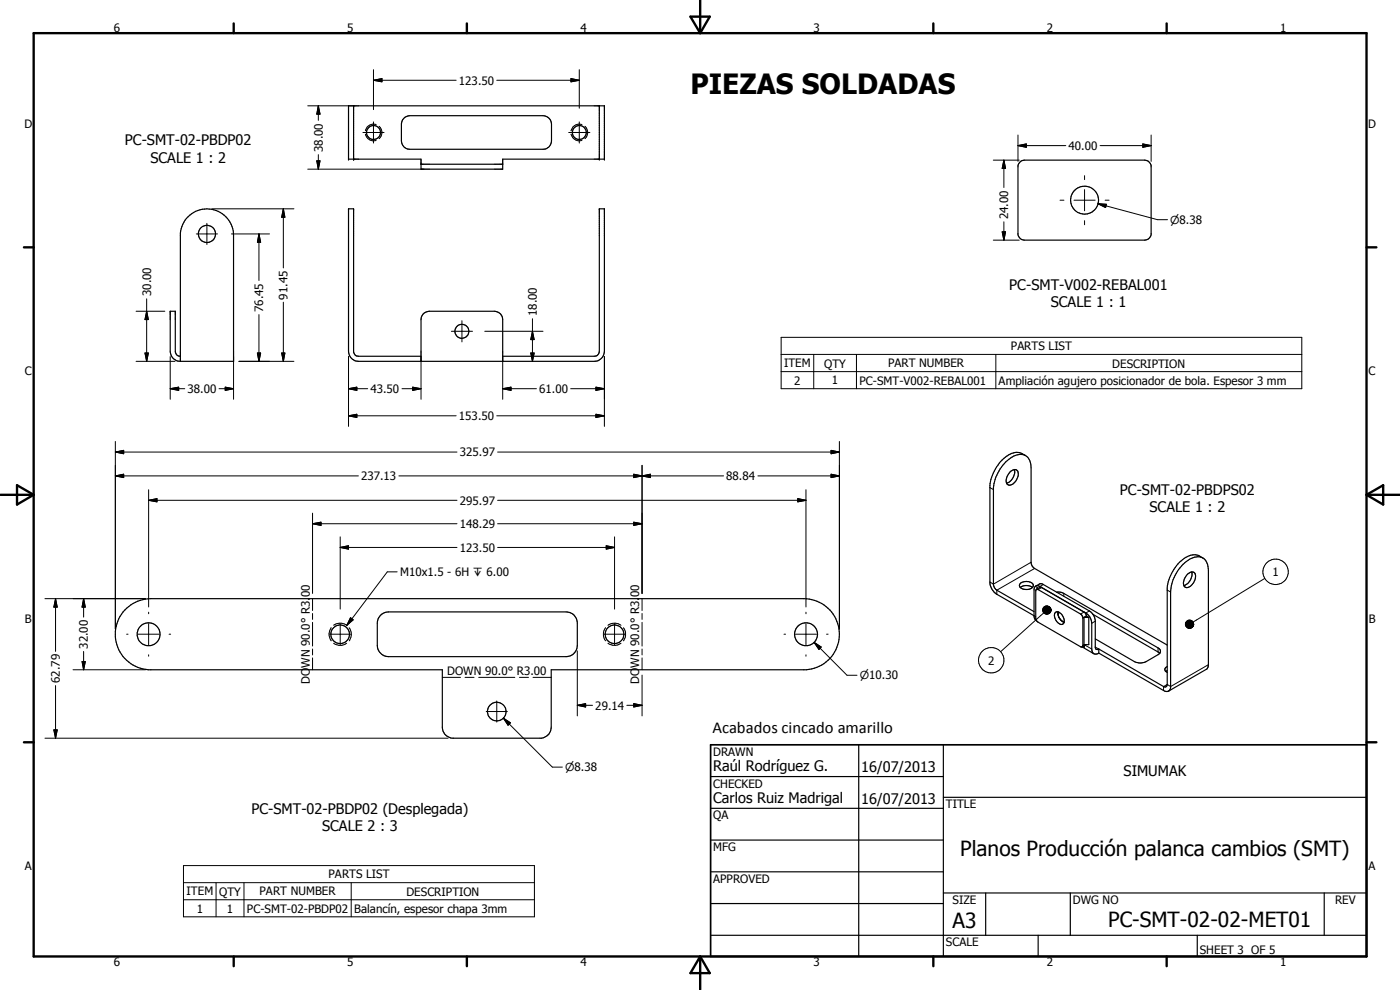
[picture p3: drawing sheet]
<svg xmlns="http://www.w3.org/2000/svg" width="420mm" height="297mm" viewBox="0 0 420 297" stroke-linecap="round" stroke-linejoin="round" font-family="sans-serif">
<g fill="none" stroke="#000" stroke-width=".35">
<path d="M104.6 31.7h76.8v16.1h-30.5v3h-24.5v-3h-21.8zM106.1 31.7v16.1M121.1 35.6l.9-.6 1-.3h40a2.59 2.59 0 0 1 2.5 2.5v5.1a2.52 2.52 0 0 1-2.5 2.5h-40a2.52 2.52 0 0 1-2.5-2.5v-5.1zM179.9 31.7v16.1M126.4 49.3h24.5M306 48.8l.5-.5 1-.3h36a2.07 2.07 0 0 1 2 1.7v20.7a2.07 2.07 0 0 1-2 1.7h-36a2.07 2.07 0 0 1-2-1.7v-20.7zM56 65.5a8 8 0 0 1 8.8-2.3 8 8 0 0 1 5.3 7.5v37.7h-16v-38.4l.8-2.7zM54.1 106.9a1.45 1.45 0 0 1-1.5-1.5v-12h-1.5v12a3 3 0 0 0 3 3M126.4 108.4v-12.5a2.52 2.52 0 0 1 2.5-2.5h19.5a2.52 2.52 0 0 1 2.5 2.5v12.5M126.4 106.9h-18.8l-.8-.2-.7-1v-43h-1.5v42.7a3 3 0 0 0 3 3h70.7a3 3 0 0 0 3.1-3v-42.7h-1.5v42.7l-.3 .8-.4 .5-.9 .2h-27.4M307.8 136.7a4.9 4.9 0 0 0-5.5 1.5 13 13 0 0 0-4.2 8.1v29.2l.3 .8 .8 .8 11.1 6.4M307.8 136.7a4.9 4.9 0 0 0-6.5 .8 13.2 13.2 0 0 0-4.2 8.2v29.3a4.7 4.7 0 0 0 2.1 3.3l11.1 6.4"/>
<path d="M307.8 136.7l.9 .8a4.7 4.7 0 0 1 .7 2.9v28.6l.3 .8 .8 .8 39.8 22.9M304.4 140.9a1.63 1.63 0 0 1 .8 2.8 2.2 2.2 0 0 1-2.9 1.6l-.2-.4M304.4 140.9a3.6 3.6 0 0 0-2.3 4M304.4 140.9a3.6 3.6 0 0 1-2.3 4M306.2 175a2.91 2.91 0 0 1 3.9 .4 1.61 1.61 0 0 1-2.2 1.5 1.42 1.42 0 0 1-1.8-1.6zM306.2 176.3a3 3 0 0 1 3.6 0M310.8 175.9l1.3-.7 .8 .1 14 8a4 4 0 0 1 1.8 2.8v8.3l.3 .4 .8-.1M311.1 176.8l-.3 .3v8.6l.4 .7 13.1 7.7 .6-.2M311.2 176.8h-.1M311.2 176.8l13.4 7.7 .4 .8-.1 8.6M311.6 176.5l-.4-.2v.5M312.6 176.3l-.5-.1-1 .6"/>
<path d="M317.1 177.7h1.3l.9 .4 28.2 16.3a1.08 1.08 0 0 1 .8 1 1.08 1.08 0 0 1-.8 1l-3.5 2.1a3.9 3.9 0 0 1-3.6 0l-11.7-6.8M356.3 172.4a1.33 1.33 0 0 1 1.2-.8 1.33 1.33 0 0 1 1.2 .8 3.4 3.4 0 0 1-2.8 3.9 1.98 1.98 0 0 1-.3-2.9zM357.6 171.6a3.5 3.5 0 0 1-2.3 4.1M361 167.4a4.7 4.7 0 0 0-6.5 .9 12.9 12.9 0 0 0-4.2 8.1v29l-.2 .6-.3 .1-.6-.1-19.4-11.3M361 167.4a4.8 4.8 0 0 0-5.5 1.5 12.9 12.9 0 0 0-4.2 8.7v28.7l-.2 .8-.4 .2M361 167.4a4.1 4.1 0 0 1 1.7 3.7l-.1 28.9-.4 .7-11.5 6.6M38 182.5a10.7 10.7 0 0 1 7.3-2.9h195.9a10.7 10.7 0 0 1 10.7 10.3 10.7 10.7 0 0 1-9.8 11.1h-76.7v17.2a3.3 3.3 0 0 1-2.9 3.3h-26.8a3.4 3.4 0 0 1-3-3.3v-17.2h-88.2a10.7 10.7 0 0 1-9.3-7.2 10.7 10.7 0 0 1 2.8-11.3zM114.2 184.6l1.1-.7 1.3-.3h53.3a3.3 3.3 0 0 1 3.4 3.3v6.8a3.4 3.4 0 0 1-3.4 3.3h-53.3a3.4 3.4 0 0 1-3.4-3.3l.1-7.2 .2-.8zM311.1 186.2l-.5-.4-.3-.8v-8.3a1.03 1.03 0 0 1 .7-.9 1.03 1.03 0 0 1 1.1 .2l13.8 7.9a3.7 3.7 0 0 1 1.7 3.1v7.7l.2 .9 .4 .5M316.8 183.7a2.19 2.19 0 0 1 2.6 2.1 1.03 1.03 0 0 1-.4 1.4 1.03 1.03 0 0 1-1.4-.3 2.65 2.65 0 0 1-.8-3.2zM317.5 183.6a3.1 3.1 0 0 0 1.9 3.1M325.3 183.6l.5 .5 .2 .7"/>
<path d="M325.3 185.3h1.5M325.3 185.3v8.1h1.5v-8.1M325.4 193.8v.4l-.4-.2M325.9 193.4l-1.1 .7 3.4 2M326 184.8l.8 .5M326 184.8l-.7 .5M328 184.3l20.1 11.7M329.8 196l-.8 .3-.8-.2M329.8 194.7v1.3M329.8 196l19.7 11.3h1.2M350.3 200a.9 .9 0 0 0-.5 1.5M349.8 201.5l.5 .3"/>
<path d="M350.3 201.2l-.4 .3M213.3 233h69.8M257.7 223.5v63.5M283.1 239.2h127M283.1 223.5v63.5M213.3 242.5h69.8M213.3 252.1h69.8M213.3 261.6h69.8M213.3 271.1h69.8M283.1 267.9h127M295.8 267.9v12.7M321.2 267.9v12.7"/>
<path d="M397.4 267.9v12.7M213.3 280.6h196.8M311.6 280.6v6.4M359.3 280.6v6.4"/>
<circle cx="112.1" cy="39.8" r="2.09"/>
<circle cx="173.9" cy="39.8" r="2.08"/>
<circle cx="62.1" cy="70.2" r="2.58"/>
<circle cx="325.5" cy="60" r="4.2"/>
<circle cx="138.6" cy="99.4" r="2.09"/>
<circle cx="44.6" cy="190.3" r="3.4"/>
<circle cx="102.1" cy="190.3" r="2.79"/>
<circle cx="184.4" cy="190.3" r="2.79"/>
<circle cx="241.9" cy="190.3" r="3.4"/>
<circle cx="149.1" cy="213.5" r="2.8"/>
</g>
<g fill="none" stroke="#000" stroke-width=".3">
<path d="M92.4 31.7h13.6M95.5 31.7l.5 2.5h-.9zM95.5 31.7v4.4M108.9 39.8h6.4M112.1 24.1l2.5-.5v1zM112.1 20.9v12M112.1 36.6v6.3M112.1 24.1h24.8M112.9 37.4a2.47 2.47 0 0 0-3.2 1.8M113.8 37.9a2.47 2.47 0 0 1 0 3.7M149.1 24.1h24.8M170.7 39.8h6.3"/>
<path d="M171.4 23.6l2.5 .5-2.5 .5zM173.9 20.9v11.6M173.9 36.6v6.3M174.7 37.4a2.51 2.51 0 0 0-3.3 1.8M175.5 37.9a2.5 2.5 0 0 1 0 3.7M92.4 50.8h34.9M95.1 48.3h.9l-.5 2.5zM95.5 46.4v4.4M109.7 40.3a2.56 2.56 0 0 0 3.2 1.8M109.7 40.3h.1M171.4 40.3a2.58 2.58 0 0 0 3.3 1.8M171.4 40.3h.1"/>
<path d="M298.1 48h7.8M301.3 48l.5 2.5h-1zM301.3 48v8.3M305.5 43.7l2.5-.5v1zM305.5 43.7h14.4M305.5 40.5v7.9M325.5 52.7v1.2M325.5 56.9v6.3M330.1 43.7h15.4M343 43.2l2.5 .5-2.5 .5zM345.5 40.5v7.9M58.9 70.2h6.4"/>
<path d="M62.1 67v6.4M63.7 62.7h24.5M69.5 70.2h11.4M77.7 70.2l.5 2.5h-1zM77.7 70.2v14M85 62.7l.5 2.5h-1zM85 62.7v17.7M298.1 72.1h7.8M300.8 69.6h1l-.5 2.5zM301.3 66.5v5.6M318.1 60.1h1.2M322.3 60.1h6.4"/>
<path d="M325.5 66.2v1.2M329.5 61.1l2.6 .2-.3 1zM329.5 61.1l17.9 4.8h3M331.7 60.1h1.2M40.8 93.4h8.7M44 93.4l.5 2.5h-1zM44 89.7v18.7M77.7 94.4v14M85 90.7v17.7M135.5 99.4h6.3M138.6 96.2v6.4M145.5 99.4h17.5"/>
<path d="M159.8 99.4l.5 2.5h-1zM159.8 95.6v12.8M40.8 108.4h11.7M43.5 105.9h1l-.5 2.5zM51.1 116.6l2.5-.4v.9zM51.1 116.6h4.3M51.1 107v12.8M65.7 116.6h4.4M67.6 116.2l2.5 .4-2.5 .5zM70.1 107v12.8M71.7 108.4h16.5M77.2 105.9h1l-.5 2.5z"/>
<path d="M84.5 105.9h1l-.5 2.5zM104.6 116.6l2.5-.4v.9zM104.6 116.6h5.8M104.6 107v20.9M120.6 116.6h5.8M123.9 116.2l2.5 .4-2.5 .5zM126.4 107v12.8M150.9 116.6l2.5-.4v.9zM150.9 116.6h10.1M150.9 107v12.8M159.3 105.9h1l-.5 2.5zM171.3 116.6h10.1"/>
<path d="M178.8 116.2l2.6 .4-2.6 .5zM181.4 107v20.9M234.4 101.2h156.3v15.4h-156.3zM234.4 106.3h156.3M234.4 111.5h156.3M244.2 106.3v10.3M257 106.3v10.3M298.9 106.3v10.3M34.6 135.6l2.5-.5v1zM34.6 135.6h102.5M34.6 132.5v56.2M104.6 124.8l2.5-.5v1z"/>
<path d="M104.6 124.8h32.3M149.1 124.8h32.3M149.3 135.6h102.6M178.8 124.3l2.6 .5-2.6 .5zM192.7 139.6v38.5M249.4 135.1l2.5 .5-2.5 .5zM251.9 132.5v56.2M34.6 142.8l2.5-.5v1zM34.6 142.8h73M44.6 150.1l2.5-.5v1zM44.6 146.9v35.2M44.6 150.1h92.5"/>
<path d="M93.8 157.1l2.5-.4v.9zM93.8 154v24.1M93.8 157.1h43.3M119.7 142.8h97.5M149.3 157.1h43.4M149.3 150.1h92.6M190.2 156.7l2.5 .4-2.5 .5zM190.2 142.3l2.5 .5-2.5 .5zM190.2 142.3v1l5-1v1zM192.7 142.8l2.5-.5v1zM227.4 142.8h24.5M239.4 149.6l2.5 .5-2.5 .5z"/>
<path d="M241.9 146.9v35.2M249.4 142.3l2.5 .5-2.5 .5zM297.1 146.3l1 .6M13.5 179.6h30.2M16.7 179.6l.5 2.6h-1zM16.7 179.6v15.9M25.1 179.6l.5 2.6h-1zM25.1 179.6v5.6M93.8 179.6v3.6M102.1 164.3l2.5-.6v1.1zM102.1 161.1v21.7M102.1 164.3h35"/>
<path d="M119.2 171.6h-3l-12.1 16M149.3 164.3h35.1M181.9 163.7l2.5 .6-2.5 .5zM184.4 161.1v21.7M192.7 179.6v3.6M309.4 168.7l-11.3 6.6-1-.7M310.5 170.6l-11.3 6.5v1.2M312.6 176.3l-1 .6M313.1 175.4l-1 .6M319.3 178.1v.8M350.3 177l1 .6M379.5 173.6l-21.5 13"/>
<path d="M24.6 198.5h1l-.5 2.5zM25.1 195.5v5.5M38 190.3h.4M41.4 190.3h6.4M44.6 183.7v.4M44.6 187.1v6.4M44.6 196.5v.4M50.7 190.3h.5M93.8 184.1v1.7M93.8 186.7v7.1M93.8 194.7v1.8M93.8 197.4v3.6"/>
<path d="M98.9 190.3h6.4M99.4 188.3a3.3 3.3 0 0 0 0 4M100.1 193a3.3 3.3 0 0 0 3.9 0M100.1 187.6a3.3 3.3 0 0 1 3.9 0M102.1 187.1v6.4M104.8 188.3a3.4 3.4 0 0 1 0 4M105.2 185.3l.8 .7-1.9 1.6zM173.3 195.3v19.5M181.3 190.3h6.3M181.7 188.3a3.3 3.3 0 0 0 0 4M182.4 193a3.3 3.3 0 0 0 4 0M182.4 187.6a3.4 3.4 0 0 1 4 0"/>
<path d="M184.4 187.1v6.4M187.1 188.3a3.2 3.2 0 0 1 0 4M192.7 184.1v1.7M192.7 186.7v7.1M192.7 194.7v1.8M192.7 197.4v3.6M235.3 190.3h.4M238.7 190.3h6.4M241.9 183.7v.4M241.9 187.1v6.4M241.9 196.5v.4M244.3 192.7l2.2 1.4-.7 .8z"/>
<path d="M244.3 192.7l9.9 9.9h3M248.1 190.3h.4M310.3 184.7l.5 .3M312.9 182.9l2.5 .1-2.5 .2zM312.9 183.2l2.5-.2-2.4 .4zM312.9 183h2.5M313 182.6l2.4 .4-2.5-.1zM313 183.4l2.4-.4-2.3 .7zM313.1 182.4l2.3 .6-2.4-.4zM313.1 183.7l2.3-.7-2.1 .9zM313.3 182.2l.2-.2 1.9 1zM313.3 182.2l2.1 .8-2.3-.6z"/>
<path d="M313.3 183.9l2.1-.9-1.9 1.1zM313.3 183.9l-13 11.6M313.5 182l.2-.1 1.7 1.1zM313.5 184.1l1.9-1.1-1.7 1.2zM313.7 181.9l.3-.1 1.4 1.2zM313.7 184.2l1.7-1.2-1.4 1.3zM314 181.8h.2l1.2 1.2zM314 184.3l1.4-1.3-1.2 1.3zM314.2 181.8l1.2 1.2zM314.5 181.9l.9 1.1zM314.7 181.9l.7 1.1zM315 182.1l.4 .9z"/>
<path d="M315.2 182.3l.2 .7zM315.3 182.5l.1 .5zM315.4 183l-.9 1.2-.3 .1zM315.4 183l-.9 1.2zM315.4 183l-.7 1.1zM315.4 183l-.4 1zM315.4 183l-.2 .8zM315.4 183l-.1 .6zM315.4 183v.3zM325.3 183.6l-1 .6M325.3 193.4l-.3 .2M325.7 193.6l1.9 1.1"/>
<path d="M326 184.8l-1 .7M326.9 183.3l-1 .6M328.7 186.4l-1.1 .6M328.7 194.1l1.1 .6M347.5 194.4v1.2M355.8 187.2l2.4 .1-2.4 .2zM355.8 187.5l2.4-.2-2.4 .4zM355.8 187.3h2.4M355.8 186.9l2.4 .4-2.4-.1zM355.8 187.7l2.4-.4-2.3 .7zM355.9 186.7l2.3 .6-2.4-.4zM355.9 188l2.3-.7-2.1 .8z"/>
<path d="M356.1 186.4l.2-.1 1.9 1zM356.1 186.4l2.1 .9-2.3-.6zM356.1 188.1l2.1-.8-1.9 1zM356.3 186.3l.2-.2 1.7 1.2zM356.3 188.3l1.9-1-1.7 1.2zM356.5 186.1h.3l1.4 1.2zM356.5 188.5l1.7-1.2-1.4 1.2zM356.8 186.1h.3l1.1 1.2zM356.8 188.5l1.4-1.2-1.1 1.3zM357.1 186.1h.2l.9 1.2zM357.3 186.1l.3 .1 .6 1.1zM357.6 186.2l.6 1.1z"/>
<path d="M357.8 186.4l.4 .9zM358 186.6l.2 .7zM358.1 186.8l.1 .5zM358.2 187.3l-.9 1.2-.2 .1zM358.2 187.3l-.9 1.2zM358.2 187.3l-.6 1.1zM358.2 187.3l-.4 1zM358.2 187.3l-.2 .7zM358.2 187.3l-.1 .5zM358.2 187.3v.3zM362.7 199.4l-11.4 6.6-1-.6-1.1 .6v1.2M16.2 219h1l-.5 2.5z"/>
<path d="M16.7 205.7v15.8M21.9 201h21.8M132.7 203.2h5.5M139.6 203.2h2.7M143.7 203.2h10.8M145.9 213.5h6.4M149.1 210.3v6.4M151.1 215.5l2.1 1.4-.7 .7zM151.1 215.5l14.7 14.7h3M155.9 203.2h2.7M160 203.2h5.4M173.3 211.6l2.5-.5v1z"/>
<path d="M173.3 211.6h4.5M188.1 211.6h4.6M190.2 211.1l2.5 .5-2.5 .5zM192.7 202.6v12.2M13.5 221.5h121M55.1 259.7h105.3v15.4h-105.3zM55.1 264.8h105.3M55.1 270h105.3M64.8 264.8v10.3M73.2 264.8v10.3M105.4 264.8v10.3"/>
<circle cx="382.8" cy="171.6" r="3.8"/>
<circle cx="297.5" cy="198.1" r="3.8"/>
</g>
<g fill="#000">
<circle cx="106.1" cy="31.7" r=".18"/>
<circle cx="104.6" cy="47.8" r=".18"/>
<circle cx="106.1" cy="47.8" r=".18"/>
<circle cx="179.9" cy="47.8" r=".18"/>
<circle cx="181.4" cy="47.8" r=".18"/>
</g>
<g fill="none" stroke="#000" stroke-width=".71">
<path d="M10.1 9.9h400v277.1h-400zM70.1 7v2.9M140.1 7v2.9M207.2 5h5.8l-2.9 4.9zM210.1 0v9.9M280.1 7v2.9M350.1 7v2.9M7.2 74.2h2.9M410.1 74.2h3M.1 148.5h10M5.1 145.6l5 2.9-5 2.9zM410.1 148.5h10"/>
<path d="M410.1 148.5l5-2.9v5.8zM7.2 222.7h2.9M410.1 222.7h3M70.1 287v2.9M140.1 287v2.9M210.1 287v10M210.1 287l2.9 5h-5.8zM280.1 287v2.9M350.1 287v2.9"/>
</g>
<path d="M213.3 223.5h196.8v63.5h-196.8z" fill="none" stroke="#000" stroke-width=".51"/>
<g fill="#000">
<path d="M95.5 31.7l.5 2.5h-.9zM112.1 24.1l2.5-.5v1zM171.4 23.6l2.5 .5-2.5 .5zM95.1 48.3h.9l-.5 2.5zM301.3 48l.5 2.5h-1zM305.5 43.7l2.5-.5v1zM343 43.2l2.5 .5-2.5 .5zM77.7 70.2l.5 2.5h-1zM85 62.7l.5 2.5h-1zM300.8 69.6h1l-.5 2.5zM329.5 61.1l2.6 .2-.3 1zM44 93.4l.5 2.5h-1z"/>
<path d="M43.5 105.9h1l-.5 2.5zM51.1 116.6l2.5-.4v.9zM67.6 116.2l2.5 .4-2.5 .5zM77.2 105.9h1l-.5 2.5zM84.5 105.9h1l-.5 2.5zM104.6 116.6l2.5-.4v.9zM123.9 116.2l2.5 .4-2.5 .5zM150.9 116.6l2.5-.4v.9zM159.3 105.9h1l-.5 2.5zM159.8 99.4l.5 2.5h-1zM178.8 116.2l2.6 .4-2.6 .5zM34.6 135.6l2.5-.5v1z"/>
<path d="M104.6 124.8l2.5-.5v1zM178.8 124.3l2.6 .5-2.6 .5zM249.4 135.1l2.5 .5-2.5 .5zM34.6 142.8l2.5-.5v1zM44.6 150.1l2.5-.5v1zM93.8 157.1l2.5-.4v.9zM190.2 156.7l2.5 .4-2.5 .5zM190.2 142.3l2.5 .5-2.5 .5zM192.7 142.8l2.5-.5v1zM239.4 149.6l2.5 .5-2.5 .5zM249.4 142.3l2.5 .5-2.5 .5zM102.1 164.3l2.5-.6v1.1z"/>
<path d="M181.9 163.7l2.5 .6-2.5 .5zM16.7 179.6l.5 2.6h-1zM24.6 198.5h1l-.5 2.5zM25.1 179.6l.5 2.6h-1zM105.2 185.3l.8 .7-1.9 1.6zM244.3 192.7l2.2 1.4-.7 .8zM315.3 182.5l.1 .5zM315.2 182.3l.2 .7zM315 182.1l.4 .9zM314.7 181.9l.7 1.1zM314.5 181.9l.9 1.1zM314.2 181.8l1.2 1.2z"/>
<path d="M314 181.8h.2l1.2 1.2zM313.7 181.9l.3-.1 1.4 1.2zM313.5 182l.2-.1 1.7 1.1zM313.3 182.2l.2-.2 1.9 1zM313.3 182.2l2.1 .8-2.3-.6zM313.1 182.4l2.3 .6-2.4-.4zM313 183.4l2.4-.4-2.3 .7zM313.1 183.7l2.3-.7-2.1 .9zM313.3 183.9l2.1-.9-1.9 1.1zM313.5 184.1l1.9-1.1-1.7 1.2zM313.7 184.2l1.7-1.2-1.4 1.3zM314 184.3l1.4-1.3-1.2 1.3z"/>
<path d="M315.4 183l-.9 1.2-.3 .1zM315.4 183l-.9 1.2zM315.4 183l-.7 1.1zM315.4 183l-.4 1zM315.4 183l-.2 .8zM315.4 183l-.1 .6zM315.4 183v.3zM358.1 186.8l.1 .5zM358 186.6l.2 .7zM357.8 186.4l.4 .9zM357.6 186.2l.6 1.1zM357.3 186.1l.3 .1 .6 1.1z"/>
<path d="M357.1 186.1h.2l.9 1.2zM356.8 186.1h.3l1.1 1.2zM356.5 186.1h.3l1.4 1.2zM356.3 186.3l.2-.2 1.7 1.2zM356.1 186.4l.2-.1 1.9 1zM356.1 186.4l2.1 .9-2.3-.6zM355.9 186.7l2.3 .6-2.4-.4zM355.8 187.7l2.4-.4-2.3 .7zM355.9 188l2.3-.7-2.1 .8zM356.1 188.1l2.1-.8-1.9 1zM356.3 188.3l1.9-1-1.7 1.2zM356.5 188.5l1.7-1.2-1.4 1.2z"/>
<path d="M356.8 188.5l1.4-1.2-1.1 1.3zM358.2 187.3l-.9 1.2-.2 .1zM358.2 187.3l-.9 1.2zM358.2 187.3l-.6 1.1zM358.2 187.3l-.4 1zM358.2 187.3l-.2 .7zM358.2 187.3l-.1 .5zM358.2 187.3v.3zM16.2 219h1l-.5 2.5zM151.1 215.5l2.1 1.4-.7 .7zM173.3 211.6l2.5-.5v1zM190.2 211.1l2.5 .5-2.5 .5z"/>
</g>
<path d="M312.9 182.8h2.5M355.8 187.1h2.4" fill="none" stroke="#000" stroke-width=".42"/>
<path d="M312.9 183.2h2.5M355.8 187.5h2.4" fill="none" stroke="#000" stroke-width=".38"/>
<text font-size="8.4" x="207.2" y="28.2">PIEZAS SOLDADAS</text>
<g font-size="6.3">
<text x="288.2" y="256.7">Planos Producción palanca cambios (SMT)</text>
<text x="285.9" y="278.5">A3</text>
<text x="332.6" y="278">PC-SMT-02-02-MET01</text>
</g>
<text font-size="5" x="213.8" y="219.9">Acabados cincado amarillo</text>
<g font-size="4.4">
<text x="37.5" y="43.6">PC-SMT-02-PBDP02</text>
<text x="45.2" y="48.9">SCALE 1 : 2</text>
<text x="302.9" y="86.9">PC-SMT-V002-REBAL001</text>
<text x="315.3" y="92.1">SCALE 1 : 1</text>
<text x="336.1" y="148.5">PC-SMT-02-PBDPS02</text>
<text x="345" y="153.7">SCALE 1 : 2</text>
<text x="214.1" y="231.4">Raúl Rodríguez G.</text>
<text x="258.5" y="231.6">16/07/2013</text>
<text x="337.2" y="232.9">SIMUMAK</text>
<text x="75.5" y="244.1">PC-SMT-02-PBDP02 (Desplegada)</text>
<text x="214.1" y="240.9">Carlos Ruiz Madrigal</text>
<text x="258.5" y="241.1">16/07/2013</text>
<text x="96.7" y="249.3">SCALE 2 : 3</text>
</g>
<g font-size="3.5">
<text x="34.2" y="9.6">6</text>
<text x="104.2" y="9.6">5</text>
<text x="174.2" y="9.6">4</text>
<text x="244.2" y="9.6">3</text>
<text x="314.2" y="9.6">2</text>
<text x="384.2" y="9.6">1</text>
<text x="137.7" y="25.4">123.50</text>
<text x="7.3" y="38.4">D</text>
<text x="410.6" y="38.4">D</text>
<text x="96.8" y="45.6" transform="rotate(-90 96.8 45.6)">38.00</text>
<text x="320.7" y="45">40.00</text>
<text x="302.5" y="65.8" transform="rotate(-90 302.5 65.8)">24.00</text>
<text x="45.3" y="88.9" transform="rotate(-90 45.3 88.9)">30.00</text>
<text x="86.3" y="89.9" transform="rotate(-90 86.3 89.9)">91.45</text>
<text x="79" y="93.6" transform="rotate(-90 79 93.6)">76.45</text>
<text x="161.1" y="94.9" transform="rotate(-90 161.1 94.9)">18.00</text>
<text x="303.4" y="105.1">PARTS LIST</text>
<text x="7.4" y="112.6">C</text>
<text x="235.3" y="110.2">ITEM</text>
<text x="247.3" y="110.3">QTY</text>
<text x="266.5" y="110.2">PART NUMBER</text>
<text x="333.8" y="110.3">DESCRIPTION</text>
<text x="410.7" y="112.6">C</text>
<text x="56.3" y="117.9">38.00</text>
<text x="111.2" y="117.9">43.50</text>
<text x="161.8" y="117.9">61.00</text>
<text x="238.4" y="115.4">2</text>
<text x="249.7" y="115.4">1</text>
<text x="257.9" y="115.4">PC-SMT-V002-REBAL001</text>
<text x="299.7" y="115.5">Ampliación agujero posicionador de bola. Espesor 3 mm</text>
<text x="137.7" y="126.1">153.50</text>
<text x="138" y="136.9">325.97</text>
<text x="108.4" y="144.1">237.13</text>
<text x="218" y="144.1">88.84</text>
<text x="138" y="151.4">295.97</text>
<text x="138" y="158.5">148.29</text>
<text x="138" y="165.5">123.50</text>
<text x="120" y="172.9">M10x1.5 - 6H x 6.00</text>
<text x="381.9" y="172.8">1</text>
<text x="93" y="179.2" transform="rotate(-90 93 179.2)">00</text>
<text x="191.8" y="179.2" transform="rotate(-90 191.8 179.2)">00</text>
<text x="7.4" y="186.9">B</text>
<text x="410.8" y="186.9">B</text>
<text x="26.4" y="194.6" transform="rotate(-90 26.4 194.6)">32.00</text>
<text x="93" y="200.4" transform="rotate(-90 93 200.4)">WN 90.0° R3.</text>
<text x="134.2" y="202.4">DOWN 90.0° R3.00</text>
<text x="191.8" y="200.4" transform="rotate(-90 191.8 200.4)">WN 90.0° R3.</text>
<text x="296.5" y="199.4">2</text>
<text x="18" y="204.9" transform="rotate(-90 18 204.9)">62.79</text>
<text x="93" y="205.3" transform="rotate(-90 93 205.3)">DO</text>
<text x="191.8" y="205.3" transform="rotate(-90 191.8 205.3)">DO</text>
<text x="178.6" y="212.9">29.14</text>
<text x="214.1" y="226.8">DRAWN</text>
<text x="214.1" y="236.3">CHECKED</text>
<text x="214.1" y="245.9">QA</text>
<text x="283.9" y="242.5">TITLE</text>
<text x="214.1" y="255.4">MFG</text>
<text x="7.4" y="261.1">A</text>
<text x="98.6" y="263.6">PARTS LIST</text>
<text x="410.7" y="261.1">A</text>
<text x="56" y="268.6">ITEM</text>
<text x="65.8" y="268.7">QTY</text>
<text x="77.9" y="268.6">PART NUMBER</text>
<text x="122" y="268.7">DESCRIPTION</text>
<text x="214.1" y="264.9">APPROVED</text>
<text x="59" y="273.8">1</text>
<text x="68.1" y="273.8">1</text>
<text x="74.1" y="273.8">PC-SMT-02-PBDP02</text>
<text x="106.3" y="274">Balancín, espesor chapa 3mm</text>
<text x="285.9" y="271.3">SIZE</text>
<text x="322" y="271.3">DWG NO</text>
<text x="400.7" y="271.2">REV</text>
<text x="283.9" y="284">SCALE</text>
<text x="360.1" y="286.2">SHEET 3 OF 5</text>
<text x="34.2" y="289.9">6</text>
<text x="104.2" y="289.9">5</text>
<text x="174.2" y="289.9">4</text>
<text x="244.2" y="289.9">3</text>
<text x="314.2" y="289.9">2</text>
<text x="384.2" y="289.9">1</text>
</g>
<g font-size="3.3">
<text x="351.2" y="67.2">n8.38</text>
<text x="258" y="203.8">n10.30</text>
<text x="169.6" y="231.4">n8.38</text>
</g>
</svg>
